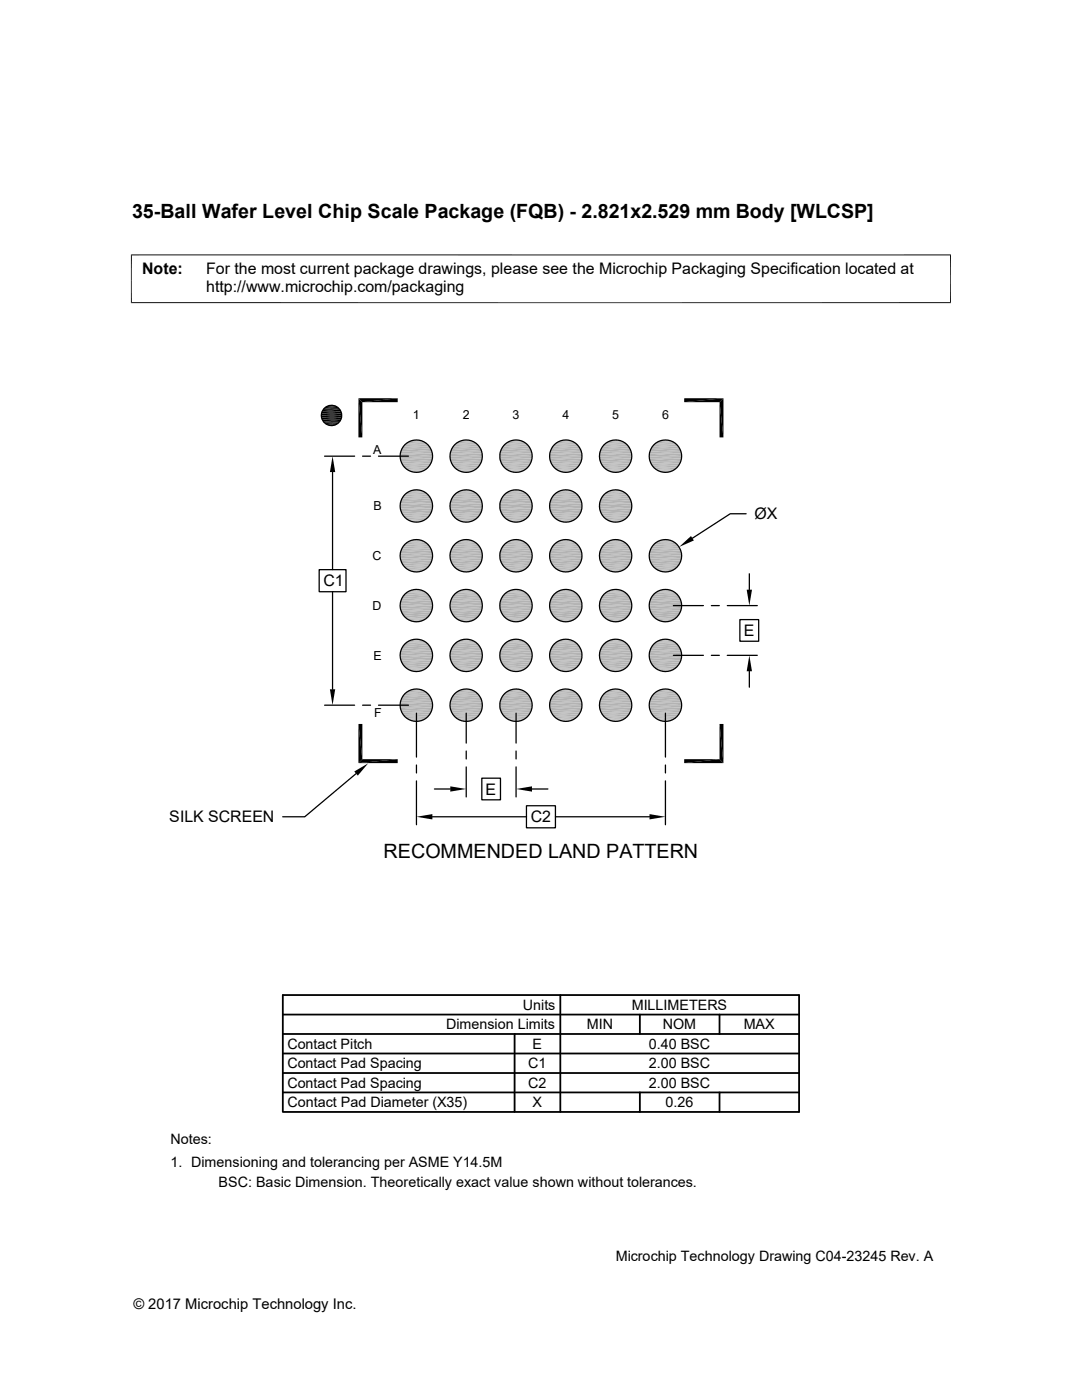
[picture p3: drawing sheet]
<svg xmlns="http://www.w3.org/2000/svg" width="216mm" height="279mm" viewBox="0 0 216 279" stroke-linecap="round" stroke-linejoin="round" font-family="sans-serif">
<g fill="#b3b3b3">
<path d="M82.6 87.8h1z"/>
<path d="M92.5 87.8h1z"/>
<path d="M102.4 87.8h1.1z"/>
<path d="M112.4 87.8h1z"/>
<path d="M122.3 87.8h1z"/>
<path d="M132.3 87.8h1z"/>
<path d="M131.8 88l.5-.2 1.5 .2z"/>
<path d="M132.3 87.8l1.5 .2z"/>
</g>
<path d="M121.8 87.9h2" fill="none" stroke="#b3b3b3" stroke-width=".2"/>
<g fill="#b3b3b3">
<path d="M122.3 87.8l1.5 .2z"/>
<path d="M111.9 88l.5-.2 1.5 .2z"/>
<path d="M112.4 87.8l1.5 .2z"/>
<path d="M102 88l.4-.2 1.5 .2z"/>
<path d="M102.4 87.8l1.5 .2z"/>
</g>
<path d="M92 87.9h2" fill="none" stroke="#b3b3b3" stroke-width=".2"/>
<g fill="#b3b3b3">
<path d="M92.5 87.8l1.5 .2z"/>
<path d="M82.1 88l.5-.2 1.5 .2z"/>
<path d="M82.6 87.8l1.5 .2z"/>
</g>
<path d="M81.6 88.1h2.9M91.5 88.1h3M101.5 88.1h2.9M111.4 88.1h3M121.4 88.1h2.9M131.3 88.1h2.9" fill="none" stroke="#b3b3b3" stroke-width=".2"/>
<path d="M81.2 88.3h3.8M91.1 88.3h3.8M101.1 88.3h3.8M111 88.3h3.8M120.9 88.3h3.8M130.9 88.3h3.8" fill="none" stroke="#b3b3b3" stroke-width=".28"/>
<path d="M80.8 88.6h4.6M90.7 88.6h4.6M100.7 88.6h4.5M110.6 88.6h4.6M120.5 88.6h4.6M130.5 88.6h4.6" fill="none" stroke="#b3b3b3" stroke-width=".32"/>
<path d="M80.5 88.9h5.2M90.4 88.9h5.2M100.4 88.9h5.2M110.3 88.9h5.2M120.2 88.9h5.3M130.2 88.9h5.2" fill="none" stroke="#b3b3b3" stroke-width=".38"/>
<path d="M80.2 89.4h5.8M90.1 89.4h5.8M100.1 89.4h5.7M110 89.4h5.8M120 89.4h5.7M129.9 89.4h5.8" fill="none" stroke="#b3b3b3" stroke-width=".44"/>
<g fill="#b3b3b3">
<path d="M129.9 89.6l5.9 .4h-6.1z"/>
<path d="M129.9 89.6h5.8l.1 .4z"/>
<path d="M120 89.6l5.9 .4h-6.1z"/>
<path d="M120 89.6h5.7l.2 .4z"/>
<path d="M110 89.6l6 .4h-6.2z"/>
<path d="M110 89.6h5.8l.2 .4z"/>
<path d="M100.1 89.6l5.9 .4h-6.1z"/>
<path d="M100.1 89.6h5.7l.2 .4z"/>
<path d="M90.1 89.6l6 .4h-6.1z"/>
<path d="M90.1 89.6h5.8l.2 .4z"/>
<path d="M80.2 89.6l5.9 .4h-6.1z"/>
<path d="M80.2 89.6h5.8l.1 .4z"/>
<path d="M129.7 90l6.3 .5h-6.4z"/>
<path d="M129.7 90h6.1l.2 .5z"/>
<path d="M119.8 90l6.2 .5h-6.3z"/>
<path d="M119.8 90h6.1l.1 .5z"/>
<path d="M109.8 90l6.3 .5h-6.4z"/>
<path d="M109.8 90h6.2l.1 .5z"/>
<path d="M99.9 90l6.3 .5h-6.4z"/>
<path d="M99.9 90h6.1l.2 .5z"/>
<path d="M90 90l6.2 .5h-6.4z"/>
<path d="M90 90h6.1l.1 .5z"/>
<path d="M80 90l6.3 .5h-6.4z"/>
<path d="M80 90h6.1l.2 .5z"/>
<path d="M129.6 90.5l6.4 .5h-6.5z"/>
<path d="M129.6 90.5h6.4v.5z"/>
<path d="M119.7 90.5l6.4 .5h-6.5z"/>
<path d="M119.7 90.5h6.3l.1 .5z"/>
<path d="M109.7 90.5l6.4 .5h-6.4z"/>
<path d="M109.7 90.5h6.4v.5z"/>
<path d="M99.8 90.5l6.4 .5h-6.5z"/>
<path d="M99.8 90.5h6.4v.5z"/>
<path d="M89.8 90.5l6.4 .5h-6.4z"/>
<path d="M89.8 90.5h6.4v.5z"/>
<path d="M79.9 90.5l6.4 .5h-6.5z"/>
<path d="M79.9 90.5h6.4v.5z"/>
<path d="M129.5 91l6.5 .5h-6.4z"/>
<path d="M129.5 91h6.5v.5z"/>
<path d="M119.6 91l6.4 .5h-6.3z"/>
<path d="M119.6 91h6.5l-.1 .5z"/>
<path d="M109.7 91l6.4 .5h-6.4z"/>
<path d="M109.7 91h6.4v.5z"/>
<path d="M99.7 91l6.5 .5h-6.4z"/>
<path d="M99.7 91h6.5v.5z"/>
<path d="M89.8 91l6.4 .5h-6.4z"/>
<path d="M89.8 91h6.4v.5z"/>
<path d="M79.8 91l6.5 .5h-6.4z"/>
<path d="M79.8 91h6.5v.5z"/>
<path d="M129.6 91.5l6.2 .5h-6.1z"/>
<path d="M129.6 91.5h6.4l-.2 .5z"/>
<path d="M119.7 91.5l6.2 .5h-6.1z"/>
<path d="M119.7 91.5h6.3l-.1 .5z"/>
<path d="M109.7 91.5l6.3 .5h-6.2z"/>
<path d="M109.7 91.5h6.4l-.1 .5z"/>
<path d="M99.8 91.5l6.2 .5h-6.1z"/>
<path d="M99.8 91.5h6.4l-.2 .5z"/>
<path d="M89.8 91.5l6.3 .5h-6.1z"/>
<path d="M89.8 91.5h6.4l-.1 .5z"/>
<path d="M79.9 91.5l6.2 .5h-6.1z"/>
<path d="M79.9 91.5h6.4l-.2 .5z"/>
<path d="M129.7 92l6 .5h-5.8z"/>
<path d="M129.7 92h6.1l-.1 .5z"/>
<path d="M119.8 92l5.9 .5h-5.7z"/>
<path d="M119.8 92h6.1l-.2 .5z"/>
<path d="M109.8 92l6 .5h-5.8z"/>
<path d="M109.8 92h6.2l-.2 .5z"/>
<path d="M99.9 92l5.9 .5h-5.7z"/>
<path d="M99.9 92h6.1l-.2 .5z"/>
<path d="M90 92l5.9 .5h-5.8z"/>
<path d="M90 92h6.1l-.2 .5z"/>
<path d="M80 92l6 .5h-5.8z"/>
<path d="M80 92h6.1l-.1 .5z"/>
</g>
<path d="M80.2 92.7h5.8M90.1 92.7h5.8M100.1 92.7h5.7M110 92.7h5.8M120 92.7h5.7M129.9 92.7h5.8" fill="none" stroke="#b3b3b3" stroke-width=".44"/>
<path d="M80.5 93.1h5.2M90.4 93.1h5.2M100.4 93.1h5.2M110.3 93.1h5.2M120.2 93.1h5.3M130.2 93.1h5.2" fill="none" stroke="#b3b3b3" stroke-width=".38"/>
<path d="M80.8 93.5h4.6M90.7 93.5h4.6M100.7 93.5h4.5M110.6 93.5h4.6M120.5 93.5h4.6M130.5 93.5h4.6" fill="none" stroke="#b3b3b3" stroke-width=".34"/>
<path d="M81.2 93.8h3.8M91.1 93.8h3.8M101.1 93.8h3.8M111 93.8h3.8M120.9 93.8h3.8M130.9 93.8h3.8" fill="none" stroke="#b3b3b3" stroke-width=".25"/>
<path d="M81.6 94h2.9M91.5 94h3M101.5 94h2.9M111.4 94h3M121.4 94h2.9M131.3 94h2.9" fill="none" stroke="#b3b3b3" stroke-width=".2"/>
<g fill="#b3b3b3">
<path d="M82.6 94.2h1z"/>
<path d="M92.5 94.2h1z"/>
<path d="M102.4 94.2h1.1z"/>
<path d="M112.4 94.2h1z"/>
<path d="M122.3 94.2h1z"/>
<path d="M132.3 94.2h1z"/>
<path d="M131.8 94.1l1.5 .1z"/>
<path d="M131.8 94.1h2l-.5 .1z"/>
<path d="M121.8 94.1l1.5 .1z"/>
</g>
<path d="M121.8 94.2h2" fill="none" stroke="#b3b3b3" stroke-width=".2"/>
<g fill="#b3b3b3">
<path d="M111.9 94.1l1.5 .1z"/>
<path d="M111.9 94.1h2l-.5 .1z"/>
<path d="M102 94.1l1.5 .1z"/>
<path d="M102 94.1h1.9l-.4 .1z"/>
<path d="M92 94.1l1.5 .1z"/>
</g>
<path d="M92 94.2h2" fill="none" stroke="#b3b3b3" stroke-width=".2"/>
<g fill="#b3b3b3">
<path d="M82.1 94.1l1.5 .1z"/>
<path d="M82.1 94.1h2l-.5 .1z"/>
<path d="M82.6 97.8h1z"/>
<path d="M92.5 97.8h1z"/>
<path d="M102.4 97.8h1.1z"/>
<path d="M112.4 97.8h1z"/>
<path d="M122.3 97.8h1z"/>
</g>
<path d="M121.8 97.9h2" fill="none" stroke="#b3b3b3" stroke-width=".2"/>
<g fill="#b3b3b3">
<path d="M122.3 97.8l1.5 .1z"/>
<path d="M111.9 97.9l.5-.1 1.5 .1z"/>
<path d="M112.4 97.8l1.5 .1z"/>
<path d="M102 97.9l.4-.1 1.5 .1z"/>
<path d="M102.4 97.8l1.5 .1z"/>
</g>
<path d="M92 97.9h2" fill="none" stroke="#b3b3b3" stroke-width=".2"/>
<g fill="#b3b3b3">
<path d="M92.5 97.8l1.5 .1z"/>
<path d="M82.1 97.9l.5-.1 1.5 .1z"/>
<path d="M82.6 97.8l1.5 .1z"/>
</g>
<path d="M81.6 98h2.9M91.5 98h3M101.5 98h2.9M111.4 98h3M121.4 98h2.9" fill="none" stroke="#b3b3b3" stroke-width=".2"/>
<path d="M81.2 98.2h3.8M91.1 98.2h3.8M101.1 98.2h3.8M111 98.2h3.8M120.9 98.2h3.8" fill="none" stroke="#b3b3b3" stroke-width=".25"/>
<path d="M80.8 98.5h4.6M90.7 98.5h4.6M100.7 98.5h4.5M110.6 98.5h4.6M120.5 98.5h4.6" fill="none" stroke="#b3b3b3" stroke-width=".34"/>
<path d="M80.5 98.9h5.2M90.4 98.9h5.2M100.4 98.9h5.2M110.3 98.9h5.2M120.2 98.9h5.3" fill="none" stroke="#b3b3b3" stroke-width=".38"/>
<path d="M80.2 99.3h5.8M90.1 99.3h5.8M100.1 99.3h5.7M110 99.3h5.8M120 99.3h5.7" fill="none" stroke="#b3b3b3" stroke-width=".42"/>
<g fill="#b3b3b3">
<path d="M120 99.5l5.9 .5h-6.1z"/>
<path d="M120 99.5h5.7l.2 .5z"/>
<path d="M110 99.5l6 .5h-6.2z"/>
<path d="M110 99.5h5.8l.2 .5z"/>
<path d="M100.1 99.5l5.9 .5h-6.1z"/>
<path d="M100.1 99.5h5.7l.2 .5z"/>
<path d="M90.1 99.5l6 .5h-6.1z"/>
<path d="M90.1 99.5h5.8l.2 .5z"/>
<path d="M80.2 99.5l5.9 .5h-6.1z"/>
<path d="M80.2 99.5h5.8l.1 .5z"/>
<path d="M119.8 100l6.2 .5h-6.3z"/>
<path d="M119.8 100h6.1l.1 .5z"/>
<path d="M109.8 100l6.3 .5h-6.4z"/>
<path d="M109.8 100h6.2l.1 .5z"/>
<path d="M99.9 100l6.3 .5h-6.4z"/>
<path d="M99.9 100h6.1l.2 .5z"/>
<path d="M90 100l6.2 .5h-6.4z"/>
<path d="M90 100h6.1l.1 .5z"/>
<path d="M80 100l6.3 .5h-6.4z"/>
<path d="M80 100h6.1l.2 .5z"/>
<path d="M119.7 100.5l6.4 .5h-6.5z"/>
<path d="M119.7 100.5h6.3l.1 .5z"/>
<path d="M109.7 100.5l6.4 .5h-6.4z"/>
<path d="M109.7 100.5h6.4v.5z"/>
<path d="M99.8 100.5l6.4 .5h-6.5z"/>
<path d="M99.8 100.5h6.4v.5z"/>
<path d="M89.8 100.5l6.4 .5h-6.4z"/>
<path d="M89.8 100.5h6.4v.5z"/>
<path d="M79.9 100.5l6.4 .5h-6.5z"/>
<path d="M79.9 100.5h6.4v.5z"/>
<path d="M119.6 101l6.4 .5h-6.3z"/>
<path d="M119.6 101h6.5l-.1 .5z"/>
<path d="M109.7 101l6.4 .5h-6.4z"/>
<path d="M109.7 101h6.4v.5z"/>
<path d="M99.7 101l6.5 .5h-6.4z"/>
<path d="M99.7 101h6.5v.5z"/>
<path d="M89.8 101l6.4 .5h-6.4z"/>
<path d="M89.8 101h6.4v.5z"/>
<path d="M79.8 101l6.5 .5h-6.4z"/>
<path d="M79.8 101h6.5v.5z"/>
<path d="M119.7 101.5l6.2 .5h-6.1z"/>
<path d="M119.7 101.5h6.3l-.1 .5z"/>
<path d="M109.7 101.5l6.3 .5h-6.2z"/>
<path d="M109.7 101.5h6.4l-.1 .5z"/>
<path d="M99.8 101.5l6.2 .5h-6.1z"/>
<path d="M99.8 101.5h6.4l-.2 .5z"/>
<path d="M89.8 101.5l6.3 .5h-6.1z"/>
<path d="M89.8 101.5h6.4l-.1 .5z"/>
<path d="M79.9 101.5l6.2 .5h-6.1z"/>
<path d="M79.9 101.5h6.4l-.2 .5z"/>
<path d="M119.8 102l5.9 .4h-5.7z"/>
<path d="M119.8 102h6.1l-.2 .4z"/>
<path d="M109.8 102l6 .4h-5.8z"/>
<path d="M109.8 102h6.2l-.2 .4z"/>
<path d="M99.9 102l5.9 .4h-5.7z"/>
<path d="M99.9 102h6.1l-.2 .4z"/>
<path d="M90 102l5.9 .4h-5.8z"/>
<path d="M90 102h6.1l-.2 .4z"/>
<path d="M80 102l6 .4h-5.8z"/>
<path d="M80 102h6.1l-.1 .4z"/>
</g>
<path d="M80.2 102.7h5.8M90.1 102.7h5.8M100.1 102.7h5.7M110 102.7h5.8M120 102.7h5.7" fill="none" stroke="#b3b3b3" stroke-width=".42"/>
<path d="M80.5 103.1h5.2M90.4 103.1h5.2M100.4 103.1h5.2M110.3 103.1h5.2M120.2 103.1h5.3" fill="none" stroke="#b3b3b3" stroke-width=".4"/>
<path d="M80.8 103.4h4.6M90.7 103.4h4.6M100.7 103.4h4.5M110.6 103.4h4.6M120.5 103.4h4.6" fill="none" stroke="#b3b3b3" stroke-width=".32"/>
<path d="M81.2 103.7h3.8M91.1 103.7h3.8M101.1 103.7h3.8M111 103.7h3.8M120.9 103.7h3.8" fill="none" stroke="#b3b3b3" stroke-width=".28"/>
<path d="M81.6 104h2.9M91.5 104h3M101.5 104h2.9M111.4 104h3M121.4 104h2.9" fill="none" stroke="#b3b3b3" stroke-width=".2"/>
<g fill="#b3b3b3">
<path d="M82.6 104.2h1z"/>
<path d="M92.5 104.2h1z"/>
<path d="M102.4 104.2h1.1z"/>
<path d="M112.4 104.2h1z"/>
<path d="M122.3 104.2h1z"/>
<path d="M121.8 104.1l1.5 .1z"/>
</g>
<path d="M121.8 104.1h2" fill="none" stroke="#b3b3b3" stroke-width=".2"/>
<g fill="#b3b3b3">
<path d="M111.9 104.1l1.5 .1z"/>
<path d="M111.9 104.1h2l-.5 .1z"/>
<path d="M102 104.1l1.5 .1z"/>
<path d="M102 104.1h1.9l-.4 .1z"/>
<path d="M92 104.1l1.5 .1z"/>
</g>
<path d="M92 104.1h2" fill="none" stroke="#b3b3b3" stroke-width=".2"/>
<g fill="#b3b3b3">
<path d="M82.1 104.1l1.5 .1z"/>
<path d="M82.1 104.1h2l-.5 .1z"/>
<path d="M82.6 107.7h1z"/>
<path d="M92.5 107.7h1z"/>
<path d="M102.4 107.7h1.1z"/>
<path d="M112.4 107.7h1z"/>
<path d="M122.3 107.7h1z"/>
<path d="M132.3 107.7h1z"/>
<path d="M131.8 107.8l.5-.1 1.5 .1z"/>
<path d="M132.3 107.7l1.5 .1z"/>
</g>
<path d="M121.8 107.8h2" fill="none" stroke="#b3b3b3" stroke-width=".2"/>
<g fill="#b3b3b3">
<path d="M122.3 107.7l1.5 .1z"/>
<path d="M111.9 107.8l.5-.1 1.5 .1z"/>
<path d="M112.4 107.7l1.5 .1z"/>
<path d="M102 107.8l.4-.1 1.5 .1z"/>
<path d="M102.4 107.7l1.5 .1z"/>
</g>
<path d="M92 107.8h2" fill="none" stroke="#b3b3b3" stroke-width=".2"/>
<g fill="#b3b3b3">
<path d="M92.5 107.7l1.5 .1z"/>
<path d="M82.1 107.8l.5-.1 1.5 .1z"/>
<path d="M82.6 107.7l1.5 .1z"/>
</g>
<path d="M81.6 107.9h2.9M91.5 107.9h3M101.5 107.9h2.9M111.4 107.9h3M121.4 107.9h2.9M131.3 107.9h2.9" fill="none" stroke="#b3b3b3" stroke-width=".2"/>
<path d="M81.2 108.2h3.8M91.1 108.2h3.8M101.1 108.2h3.8M111 108.2h3.8M120.9 108.2h3.8M130.9 108.2h3.8" fill="none" stroke="#b3b3b3" stroke-width=".28"/>
<path d="M80.8 108.5h4.6M90.7 108.5h4.6M100.7 108.5h4.5M110.6 108.5h4.6M120.5 108.5h4.6M130.5 108.5h4.6" fill="none" stroke="#b3b3b3" stroke-width=".32"/>
<path d="M80.5 108.8h5.2M90.4 108.8h5.2M100.4 108.8h5.2M110.3 108.8h5.2M120.2 108.8h5.3M130.2 108.8h5.2" fill="none" stroke="#b3b3b3" stroke-width=".4"/>
<path d="M80.2 109.2h5.8M90.1 109.2h5.8M100.1 109.2h5.7M110 109.2h5.8M120 109.2h5.7M129.9 109.2h5.8" fill="none" stroke="#b3b3b3" stroke-width=".42"/>
<g fill="#b3b3b3">
<path d="M129.9 109.5l5.9 .4h-6.1z"/>
<path d="M129.9 109.5h5.8l.1 .4z"/>
<path d="M120 109.5l5.9 .4h-6.1z"/>
<path d="M120 109.5h5.7l.2 .4z"/>
<path d="M110 109.5l6 .4h-6.2z"/>
<path d="M110 109.5h5.8l.2 .4z"/>
<path d="M100.1 109.5l5.9 .4h-6.1z"/>
<path d="M100.1 109.5h5.7l.2 .4z"/>
<path d="M90.1 109.5l6 .4h-6.1z"/>
<path d="M90.1 109.5h5.8l.2 .4z"/>
<path d="M80.2 109.5l5.9 .4h-6.1z"/>
<path d="M80.2 109.5h5.8l.1 .4z"/>
<path d="M129.7 109.9l6.3 .5h-6.4z"/>
<path d="M129.7 109.9h6.1l.2 .5z"/>
<path d="M119.8 109.9l6.2 .5h-6.3z"/>
<path d="M119.8 109.9h6.1l.1 .5z"/>
<path d="M109.8 109.9l6.3 .5h-6.4z"/>
<path d="M109.8 109.9h6.2l.1 .5z"/>
<path d="M99.9 109.9l6.3 .5h-6.4z"/>
<path d="M99.9 109.9h6.1l.2 .5z"/>
<path d="M90 109.9l6.2 .5h-6.4z"/>
<path d="M90 109.9h6.1l.1 .5z"/>
<path d="M80 109.9l6.3 .5h-6.4z"/>
<path d="M80 109.9h6.1l.2 .5z"/>
<path d="M129.6 110.4l6.4 .5h-6.5z"/>
<path d="M129.6 110.4h6.4v.5z"/>
<path d="M119.7 110.4l6.4 .5h-6.5z"/>
<path d="M119.7 110.4h6.3l.1 .5z"/>
<path d="M109.7 110.4l6.4 .5h-6.4z"/>
<path d="M109.7 110.4h6.4v.5z"/>
<path d="M99.8 110.4l6.4 .5h-6.5z"/>
<path d="M99.8 110.4h6.4v.5z"/>
<path d="M89.8 110.4l6.4 .5h-6.4z"/>
<path d="M89.8 110.4h6.4v.5z"/>
<path d="M79.9 110.4l6.4 .5h-6.5z"/>
<path d="M79.9 110.4h6.4v.5z"/>
<path d="M129.5 110.9l6.5 .5h-6.4z"/>
<path d="M129.5 110.9h6.5v.5z"/>
<path d="M119.6 110.9l6.4 .5h-6.3z"/>
<path d="M119.6 110.9h6.5l-.1 .5z"/>
<path d="M109.7 110.9l6.4 .5h-6.4z"/>
<path d="M109.7 110.9h6.4v.5z"/>
<path d="M99.7 110.9l6.5 .5h-6.4z"/>
<path d="M99.7 110.9h6.5v.5z"/>
<path d="M89.8 110.9l6.4 .5h-6.4z"/>
<path d="M89.8 110.9h6.4v.5z"/>
<path d="M79.8 110.9l6.5 .5h-6.4z"/>
<path d="M79.8 110.9h6.5v.5z"/>
<path d="M129.6 111.4l6.2 .5h-6.1z"/>
<path d="M129.6 111.4h6.4l-.2 .5z"/>
<path d="M119.7 111.4l6.2 .5h-6.1z"/>
<path d="M119.7 111.4h6.3l-.1 .5z"/>
<path d="M109.7 111.4l6.3 .5h-6.2z"/>
<path d="M109.7 111.4h6.4l-.1 .5z"/>
<path d="M99.8 111.4l6.2 .5h-6.1z"/>
<path d="M99.8 111.4h6.4l-.2 .5z"/>
<path d="M89.8 111.4l6.3 .5h-6.1z"/>
<path d="M89.8 111.4h6.4l-.1 .5z"/>
<path d="M79.9 111.4l6.2 .5h-6.1z"/>
<path d="M79.9 111.4h6.4l-.2 .5z"/>
<path d="M129.7 111.9l6 .5h-5.8z"/>
<path d="M129.7 111.9h6.1l-.1 .5z"/>
<path d="M119.8 111.9l5.9 .5h-5.7z"/>
<path d="M119.8 111.9h6.1l-.2 .5z"/>
<path d="M109.8 111.9l6 .5h-5.8z"/>
<path d="M109.8 111.9h6.2l-.2 .5z"/>
<path d="M99.9 111.9l5.9 .5h-5.7z"/>
<path d="M99.9 111.9h6.1l-.2 .5z"/>
<path d="M90 111.9l5.9 .5h-5.8z"/>
<path d="M90 111.9h6.1l-.2 .5z"/>
<path d="M80 111.9l6 .5h-5.8z"/>
<path d="M80 111.9h6.1l-.1 .5z"/>
</g>
<path d="M80.2 112.6h5.8M90.1 112.6h5.8M100.1 112.6h5.7M110 112.6h5.8M120 112.6h5.7M129.9 112.6h5.8" fill="none" stroke="#b3b3b3" stroke-width=".42"/>
<path d="M80.5 113h5.2M90.4 113h5.2M100.4 113h5.2M110.3 113h5.2M120.2 113h5.3M130.2 113h5.2" fill="none" stroke="#b3b3b3" stroke-width=".38"/>
<path d="M80.8 113.4h4.6M90.7 113.4h4.6M100.7 113.4h4.5M110.6 113.4h4.6M120.5 113.4h4.6M130.5 113.4h4.6" fill="none" stroke="#b3b3b3" stroke-width=".34"/>
<path d="M81.2 113.7h3.8M91.1 113.7h3.8M101.1 113.7h3.8M111 113.7h3.8M120.9 113.7h3.8M130.9 113.7h3.8" fill="none" stroke="#b3b3b3" stroke-width=".25"/>
<path d="M81.6 113.9h2.9M91.5 113.9h3M101.5 113.9h2.9M111.4 113.9h3M121.4 113.9h2.9M131.3 113.9h2.9" fill="none" stroke="#b3b3b3" stroke-width=".2"/>
<g fill="#b3b3b3">
<path d="M82.6 114.1h1z"/>
<path d="M92.5 114.1h1z"/>
<path d="M102.4 114.1h1.1z"/>
<path d="M112.4 114.1h1z"/>
<path d="M122.3 114.1h1z"/>
<path d="M132.3 114.1h1z"/>
<path d="M131.8 114l1.5 .1z"/>
<path d="M131.8 114h2l-.5 .1z"/>
<path d="M121.8 114l1.5 .1z"/>
</g>
<path d="M121.8 114h2" fill="none" stroke="#b3b3b3" stroke-width=".2"/>
<g fill="#b3b3b3">
<path d="M111.9 114l1.5 .1z"/>
<path d="M111.9 114h2l-.5 .1z"/>
<path d="M102 114l1.5 .1z"/>
<path d="M102 114h1.9l-.4 .1z"/>
<path d="M92 114l1.5 .1z"/>
</g>
<path d="M92 114h2" fill="none" stroke="#b3b3b3" stroke-width=".2"/>
<g fill="#b3b3b3">
<path d="M82.1 114l1.5 .1z"/>
<path d="M82.1 114h2l-.5 .1z"/>
<path d="M82.6 117.7h1z"/>
<path d="M92.5 117.7h1z"/>
<path d="M102.4 117.7h1.1z"/>
<path d="M112.4 117.7h1z"/>
<path d="M122.3 117.7h1z"/>
<path d="M132.3 117.7h1z"/>
<path d="M131.8 117.8l.5-.1 1.5 .1z"/>
<path d="M132.3 117.7l1.5 .1z"/>
</g>
<path d="M121.8 117.7h2" fill="none" stroke="#b3b3b3" stroke-width=".2"/>
<g fill="#b3b3b3">
<path d="M122.3 117.7l1.5 .1z"/>
<path d="M111.9 117.8l.5-.1 1.5 .1z"/>
<path d="M112.4 117.7l1.5 .1z"/>
<path d="M102 117.8l.4-.1 1.5 .1z"/>
<path d="M102.4 117.7l1.5 .1z"/>
</g>
<path d="M92 117.7h2" fill="none" stroke="#b3b3b3" stroke-width=".2"/>
<g fill="#b3b3b3">
<path d="M92.5 117.7l1.5 .1z"/>
<path d="M82.1 117.8l.5-.1 1.5 .1z"/>
<path d="M82.6 117.7l1.5 .1z"/>
</g>
<path d="M81.6 117.9h2.9M91.5 117.9h3M101.5 117.9h2.9M111.4 117.9h3M121.4 117.9h2.9M131.3 117.9h2.9" fill="none" stroke="#b3b3b3" stroke-width=".2"/>
<path d="M81.2 118.1h3.8M91.1 118.1h3.8M101.1 118.1h3.8M111 118.1h3.8M120.9 118.1h3.8M130.9 118.1h3.8" fill="none" stroke="#b3b3b3" stroke-width=".25"/>
<path d="M80.8 118.4h4.6M90.7 118.4h4.6M100.7 118.4h4.5M110.6 118.4h4.6M120.5 118.4h4.6M130.5 118.4h4.6" fill="none" stroke="#b3b3b3" stroke-width=".34"/>
<path d="M80.5 118.8h5.2M90.4 118.8h5.2M100.4 118.8h5.2M110.3 118.8h5.2M120.2 118.8h5.3M130.2 118.8h5.2" fill="none" stroke="#b3b3b3" stroke-width=".38"/>
<path d="M80.2 119.2h5.8M90.1 119.2h5.8M100.1 119.2h5.7M110 119.2h5.8M120 119.2h5.7M129.9 119.2h5.8" fill="none" stroke="#b3b3b3" stroke-width=".42"/>
<g fill="#b3b3b3">
<path d="M129.9 119.4l5.9 .5h-6.1z"/>
<path d="M129.9 119.4h5.8l.1 .5z"/>
<path d="M120 119.4l5.9 .5h-6.1z"/>
<path d="M120 119.4h5.7l.2 .5z"/>
<path d="M110 119.4l6 .5h-6.2z"/>
<path d="M110 119.4h5.8l.2 .5z"/>
<path d="M100.1 119.4l5.9 .5h-6.1z"/>
<path d="M100.1 119.4h5.7l.2 .5z"/>
<path d="M90.1 119.4l6 .5h-6.1z"/>
<path d="M90.1 119.4h5.8l.2 .5z"/>
<path d="M80.2 119.4l5.9 .5h-6.1z"/>
<path d="M80.2 119.4h5.8l.1 .5z"/>
<path d="M129.7 119.9l6.3 .5h-6.4z"/>
<path d="M129.7 119.9h6.1l.2 .5z"/>
<path d="M119.8 119.9l6.2 .5h-6.3z"/>
<path d="M119.8 119.9h6.1l.1 .5z"/>
<path d="M109.8 119.9l6.3 .5h-6.4z"/>
<path d="M109.8 119.9h6.2l.1 .5z"/>
<path d="M99.9 119.9l6.3 .5h-6.4z"/>
<path d="M99.9 119.9h6.1l.2 .5z"/>
<path d="M90 119.9l6.2 .5h-6.4z"/>
<path d="M90 119.9h6.1l.1 .5z"/>
<path d="M80 119.9l6.3 .5h-6.4z"/>
<path d="M80 119.9h6.1l.2 .5z"/>
<path d="M129.6 120.4l6.4 .5h-6.5z"/>
<path d="M129.6 120.4h6.4v.5z"/>
<path d="M119.7 120.4l6.4 .5h-6.5z"/>
<path d="M119.7 120.4h6.3l.1 .5z"/>
<path d="M109.7 120.4l6.4 .5h-6.4z"/>
<path d="M109.7 120.4h6.4v.5z"/>
<path d="M99.8 120.4l6.4 .5h-6.5z"/>
<path d="M99.8 120.4h6.4v.5z"/>
<path d="M89.8 120.4l6.4 .5h-6.4z"/>
<path d="M89.8 120.4h6.4v.5z"/>
<path d="M79.9 120.4l6.4 .5h-6.5z"/>
<path d="M79.9 120.4h6.4v.5z"/>
<path d="M129.5 120.9l6.5 .5h-6.4z"/>
<path d="M129.5 120.9h6.5v.5z"/>
<path d="M119.6 120.9l6.4 .5h-6.3z"/>
<path d="M119.6 120.9h6.5l-.1 .5z"/>
<path d="M109.7 120.9l6.4 .5h-6.4z"/>
<path d="M109.7 120.9h6.4v.5z"/>
<path d="M99.7 120.9l6.5 .5h-6.4z"/>
<path d="M99.7 120.9h6.5v.5z"/>
<path d="M89.8 120.9l6.4 .5h-6.4z"/>
<path d="M89.8 120.9h6.4v.5z"/>
<path d="M79.8 120.9l6.5 .5h-6.4z"/>
<path d="M79.8 120.9h6.5v.5z"/>
<path d="M129.6 121.4l6.2 .5h-6.1z"/>
<path d="M129.6 121.4h6.4l-.2 .5z"/>
<path d="M119.7 121.4l6.2 .5h-6.1z"/>
<path d="M119.7 121.4h6.3l-.1 .5z"/>
<path d="M109.7 121.4l6.3 .5h-6.2z"/>
<path d="M109.7 121.4h6.4l-.1 .5z"/>
<path d="M99.8 121.4l6.2 .5h-6.1z"/>
<path d="M99.8 121.4h6.4l-.2 .5z"/>
<path d="M89.8 121.4l6.3 .5h-6.1z"/>
<path d="M89.8 121.4h6.4l-.1 .5z"/>
<path d="M79.9 121.4l6.2 .5h-6.1z"/>
<path d="M79.9 121.4h6.4l-.2 .5z"/>
<path d="M129.7 121.9l6 .4h-5.8z"/>
<path d="M129.7 121.9h6.1l-.1 .4z"/>
<path d="M119.8 121.9l5.9 .4h-5.7z"/>
<path d="M119.8 121.9h6.1l-.2 .4z"/>
<path d="M109.8 121.9l6 .4h-5.8z"/>
<path d="M109.8 121.9h6.2l-.2 .4z"/>
<path d="M99.9 121.9l5.9 .4h-5.7z"/>
<path d="M99.9 121.9h6.1l-.2 .4z"/>
<path d="M90 121.9l5.9 .4h-5.8z"/>
<path d="M90 121.9h6.1l-.2 .4z"/>
<path d="M80 121.9l6 .4h-5.8z"/>
<path d="M80 121.9h6.1l-.1 .4z"/>
</g>
<path d="M80.2 122.5h5.8M90.1 122.5h5.8M100.1 122.5h5.7M110 122.5h5.8M120 122.5h5.7M129.9 122.5h5.8" fill="none" stroke="#b3b3b3" stroke-width=".42"/>
<path d="M80.5 122.9h5.2M90.4 122.9h5.2M100.4 122.9h5.2M110.3 122.9h5.2M120.2 122.9h5.3M130.2 122.9h5.2" fill="none" stroke="#b3b3b3" stroke-width=".4"/>
<path d="M80.8 123.3h4.6M90.7 123.3h4.6M100.7 123.3h4.5M110.6 123.3h4.6M120.5 123.3h4.6M130.5 123.3h4.6" fill="none" stroke="#b3b3b3" stroke-width=".32"/>
<path d="M81.2 123.6h3.8M91.1 123.6h3.8M101.1 123.6h3.8M111 123.6h3.8M120.9 123.6h3.8M130.9 123.6h3.8" fill="none" stroke="#b3b3b3" stroke-width=".28"/>
<path d="M81.6 123.8h2.9M91.5 123.8h3M101.5 123.8h2.9M111.4 123.8h3M121.4 123.8h2.9M131.3 123.8h2.9" fill="none" stroke="#b3b3b3" stroke-width=".2"/>
<g fill="#b3b3b3">
<path d="M82.6 124.1h1z"/>
<path d="M92.5 124.1h1z"/>
<path d="M102.4 124.1h1.1z"/>
<path d="M112.4 124.1h1z"/>
<path d="M122.3 124.1h1z"/>
<path d="M132.3 124.1h1z"/>
<path d="M131.8 123.9l1.5 .2z"/>
<path d="M131.8 123.9h2l-.5 .2z"/>
<path d="M121.8 123.9l1.5 .2z"/>
</g>
<path d="M121.8 124h2" fill="none" stroke="#b3b3b3" stroke-width=".2"/>
<g fill="#b3b3b3">
<path d="M111.9 123.9l1.5 .2z"/>
<path d="M111.9 123.9h2l-.5 .2z"/>
<path d="M102 123.9l1.5 .2z"/>
<path d="M102 123.9h1.9l-.4 .2z"/>
<path d="M92 123.9l1.5 .2z"/>
</g>
<path d="M92 124h2" fill="none" stroke="#b3b3b3" stroke-width=".2"/>
<g fill="#b3b3b3">
<path d="M82.1 123.9l1.5 .2z"/>
<path d="M82.1 123.9h2l-.5 .2z"/>
<path d="M82.6 127.6h1z"/>
<path d="M92.5 127.6h1z"/>
<path d="M102.4 127.6h1.1z"/>
<path d="M112.4 127.6h1z"/>
<path d="M122.3 127.6h1z"/>
<path d="M132.3 127.6h1z"/>
<path d="M131.8 127.7l.5-.1 1.5 .1z"/>
<path d="M132.3 127.6l1.5 .1z"/>
</g>
<path d="M121.8 127.7h2" fill="none" stroke="#b3b3b3" stroke-width=".2"/>
<g fill="#b3b3b3">
<path d="M122.3 127.6l1.5 .1z"/>
<path d="M111.9 127.7l.5-.1 1.5 .1z"/>
<path d="M112.4 127.6l1.5 .1z"/>
<path d="M102 127.7l.4-.1 1.5 .1z"/>
<path d="M102.4 127.6l1.5 .1z"/>
</g>
<path d="M92 127.7h2" fill="none" stroke="#b3b3b3" stroke-width=".2"/>
<g fill="#b3b3b3">
<path d="M92.5 127.6l1.5 .1z"/>
<path d="M82.1 127.7l.5-.1 1.5 .1z"/>
<path d="M82.6 127.6l1.5 .1z"/>
</g>
<path d="M81.6 127.8h2.9M91.5 127.8h3M101.5 127.8h2.9M111.4 127.8h3M121.4 127.8h2.9M131.3 127.8h2.9" fill="none" stroke="#b3b3b3" stroke-width=".2"/>
<path d="M81.2 128h3.8M91.1 128h3.8M101.1 128h3.8M111 128h3.8M120.9 128h3.8M130.9 128h3.8" fill="none" stroke="#b3b3b3" stroke-width=".28"/>
<path d="M80.8 128.3h4.6M90.7 128.3h4.6M100.7 128.3h4.5M110.6 128.3h4.6M120.5 128.3h4.6M130.5 128.3h4.6" fill="none" stroke="#b3b3b3" stroke-width=".32"/>
<path d="M80.5 128.7h5.2M90.4 128.7h5.2M100.4 128.7h5.2M110.3 128.7h5.2M120.2 128.7h5.3M130.2 128.7h5.2" fill="none" stroke="#b3b3b3" stroke-width=".4"/>
<path d="M80.2 129.1h5.8M90.1 129.1h5.8M100.1 129.1h5.7M110 129.1h5.8M120 129.1h5.7M129.9 129.1h5.8" fill="none" stroke="#b3b3b3" stroke-width=".42"/>
<g fill="#b3b3b3">
<path d="M129.9 129.3l5.9 .5h-6.1z"/>
<path d="M129.9 129.3h5.8l.1 .5z"/>
<path d="M120 129.3l5.9 .5h-6.1z"/>
<path d="M120 129.3h5.7l.2 .5z"/>
<path d="M110 129.3l6 .5h-6.2z"/>
<path d="M110 129.3h5.8l.2 .5z"/>
<path d="M100.1 129.3l5.9 .5h-6.1z"/>
<path d="M100.1 129.3h5.7l.2 .5z"/>
<path d="M90.1 129.3l6 .5h-6.1z"/>
<path d="M90.1 129.3h5.8l.2 .5z"/>
<path d="M80.2 129.3l5.9 .5h-6.1z"/>
<path d="M80.2 129.3h5.8l.1 .5z"/>
<path d="M129.7 129.8l6.3 .5h-6.4z"/>
<path d="M129.7 129.8h6.1l.2 .5z"/>
<path d="M119.8 129.8l6.2 .5h-6.3z"/>
<path d="M119.8 129.8h6.1l.1 .5z"/>
<path d="M109.8 129.8l6.3 .5h-6.4z"/>
<path d="M109.8 129.8h6.2l.1 .5z"/>
<path d="M99.9 129.8l6.3 .5h-6.4z"/>
<path d="M99.9 129.8h6.1l.2 .5z"/>
<path d="M90 129.8l6.2 .5h-6.4z"/>
<path d="M90 129.8h6.1l.1 .5z"/>
<path d="M80 129.8l6.3 .5h-6.4z"/>
<path d="M80 129.8h6.1l.2 .5z"/>
<path d="M129.6 130.3l6.4 .5h-6.5z"/>
<path d="M129.6 130.3h6.4v.5z"/>
<path d="M119.7 130.3l6.4 .5h-6.5z"/>
<path d="M119.7 130.3h6.3l.1 .5z"/>
<path d="M109.7 130.3l6.4 .5h-6.4z"/>
<path d="M109.7 130.3h6.4v.5z"/>
<path d="M99.8 130.3l6.4 .5h-6.5z"/>
<path d="M99.8 130.3h6.4v.5z"/>
<path d="M89.8 130.3l6.4 .5h-6.4z"/>
<path d="M89.8 130.3h6.4v.5z"/>
<path d="M79.9 130.3l6.4 .5h-6.5z"/>
<path d="M79.9 130.3h6.4v.5z"/>
<path d="M129.5 130.8l6.5 .5h-6.4z"/>
<path d="M129.5 130.8h6.5v.5z"/>
<path d="M119.6 130.8l6.4 .5h-6.3z"/>
<path d="M119.6 130.8h6.5l-.1 .5z"/>
<path d="M109.7 130.8l6.4 .5h-6.4z"/>
<path d="M109.7 130.8h6.4v.5z"/>
<path d="M99.7 130.8l6.5 .5h-6.4z"/>
<path d="M99.7 130.8h6.5v.5z"/>
<path d="M89.8 130.8l6.4 .5h-6.4z"/>
<path d="M89.8 130.8h6.4v.5z"/>
<path d="M79.8 130.8l6.5 .5h-6.4z"/>
<path d="M79.8 130.8h6.5v.5z"/>
<path d="M129.6 131.3l6.2 .5h-6.1z"/>
<path d="M129.6 131.3h6.4l-.2 .5z"/>
<path d="M119.7 131.3l6.2 .5h-6.1z"/>
<path d="M119.7 131.3h6.3l-.1 .5z"/>
<path d="M109.7 131.3l6.3 .5h-6.2z"/>
<path d="M109.7 131.3h6.4l-.1 .5z"/>
<path d="M99.8 131.3l6.2 .5h-6.1z"/>
<path d="M99.8 131.3h6.4l-.2 .5z"/>
<path d="M89.8 131.3l6.3 .5h-6.1z"/>
<path d="M89.8 131.3h6.4l-.1 .5z"/>
<path d="M79.9 131.3l6.2 .5h-6.1z"/>
<path d="M79.9 131.3h6.4l-.2 .5z"/>
<path d="M129.7 131.8l6 .5h-5.8z"/>
<path d="M129.7 131.8h6.1l-.1 .5z"/>
<path d="M119.8 131.8l5.9 .5h-5.7z"/>
<path d="M119.8 131.8h6.1l-.2 .5z"/>
<path d="M109.8 131.8l6 .5h-5.8z"/>
<path d="M109.8 131.8h6.2l-.2 .5z"/>
<path d="M99.9 131.8l5.9 .5h-5.7z"/>
<path d="M99.9 131.8h6.1l-.2 .5z"/>
<path d="M90 131.8l5.9 .5h-5.8z"/>
<path d="M90 131.8h6.1l-.2 .5z"/>
<path d="M80 131.8l6 .5h-5.8z"/>
<path d="M80 131.8h6.1l-.1 .5z"/>
</g>
<path d="M80.2 132.5h5.8M90.1 132.5h5.8M100.1 132.5h5.7M110 132.5h5.8M120 132.5h5.7M129.9 132.5h5.8" fill="none" stroke="#b3b3b3" stroke-width=".42"/>
<path d="M80.5 132.9h5.2M90.4 132.9h5.2M100.4 132.9h5.2M110.3 132.9h5.2M120.2 132.9h5.3M130.2 132.9h5.2" fill="none" stroke="#b3b3b3" stroke-width=".38"/>
<path d="M80.8 133.2h4.6M90.7 133.2h4.6M100.7 133.2h4.5M110.6 133.2h4.6M120.5 133.2h4.6M130.5 133.2h4.6" fill="none" stroke="#b3b3b3" stroke-width=".34"/>
<path d="M81.2 133.5h3.8M91.1 133.5h3.8M101.1 133.5h3.8M111 133.5h3.8M120.9 133.5h3.8M130.9 133.5h3.8" fill="none" stroke="#b3b3b3" stroke-width=".25"/>
<path d="M81.6 133.8h2.9M91.5 133.8h3M101.5 133.8h2.9M111.4 133.8h3M121.4 133.8h2.9M131.3 133.8h2.9" fill="none" stroke="#b3b3b3" stroke-width=".2"/>
<g fill="#b3b3b3">
<path d="M82.6 134h1z"/>
<path d="M92.5 134h1z"/>
<path d="M102.4 134h1.1z"/>
<path d="M112.4 134h1z"/>
<path d="M122.3 134h1z"/>
<path d="M132.3 134h1z"/>
<path d="M131.8 133.9l1.5 .1z"/>
<path d="M131.8 133.9h2l-.5 .1z"/>
<path d="M121.8 133.9l1.5 .1z"/>
</g>
<path d="M121.8 133.9h2" fill="none" stroke="#b3b3b3" stroke-width=".2"/>
<g fill="#b3b3b3">
<path d="M111.9 133.9l1.5 .1z"/>
<path d="M111.9 133.9h2l-.5 .1z"/>
<path d="M102 133.9l1.5 .1z"/>
<path d="M102 133.9h1.9l-.4 .1z"/>
<path d="M92 133.9l1.5 .1z"/>
</g>
<path d="M92 133.9h2" fill="none" stroke="#b3b3b3" stroke-width=".2"/>
<g fill="#b3b3b3">
<path d="M82.1 133.9l1.5 .1z"/>
<path d="M82.1 133.9h2l-.5 .1z"/>
<path d="M82.6 137.5h1z"/>
<path d="M92.5 137.5h1z"/>
<path d="M102.4 137.5h1.1z"/>
<path d="M112.4 137.5h1z"/>
<path d="M122.3 137.5h1z"/>
<path d="M132.3 137.5h1z"/>
<path d="M131.8 137.7l.5-.2 1.5 .2z"/>
<path d="M132.3 137.5l1.5 .2z"/>
</g>
<path d="M121.8 137.6h2" fill="none" stroke="#b3b3b3" stroke-width=".2"/>
<g fill="#b3b3b3">
<path d="M122.3 137.5l1.5 .2z"/>
<path d="M111.9 137.7l.5-.2 1.5 .2z"/>
<path d="M112.4 137.5l1.5 .2z"/>
<path d="M102 137.7l.4-.2 1.5 .2z"/>
<path d="M102.4 137.5l1.5 .2z"/>
</g>
<path d="M92 137.6h2" fill="none" stroke="#b3b3b3" stroke-width=".2"/>
<g fill="#b3b3b3">
<path d="M92.5 137.5l1.5 .2z"/>
<path d="M82.1 137.7l.5-.2 1.5 .2z"/>
<path d="M82.6 137.5l1.5 .2z"/>
</g>
<path d="M81.6 137.8h2.9M91.5 137.8h3M101.5 137.8h2.9M111.4 137.8h3M121.4 137.8h2.9M131.3 137.8h2.9" fill="none" stroke="#b3b3b3" stroke-width=".2"/>
<path d="M81.2 138h3.8M91.1 138h3.8M101.1 138h3.8M111 138h3.8M120.9 138h3.8M130.9 138h3.8" fill="none" stroke="#b3b3b3" stroke-width=".25"/>
<path d="M80.8 138.3h4.6M90.7 138.3h4.6M100.7 138.3h4.5M110.6 138.3h4.6M120.5 138.3h4.6M130.5 138.3h4.6" fill="none" stroke="#b3b3b3" stroke-width=".34"/>
<path d="M80.5 138.6h5.2M90.4 138.6h5.2M100.4 138.6h5.2M110.3 138.6h5.2M120.2 138.6h5.3M130.2 138.6h5.2" fill="none" stroke="#b3b3b3" stroke-width=".38"/>
<path d="M80.2 139.1h5.8M90.1 139.1h5.8M100.1 139.1h5.7M110 139.1h5.8M120 139.1h5.7M129.9 139.1h5.8" fill="none" stroke="#b3b3b3" stroke-width=".44"/>
<g fill="#b3b3b3">
<path d="M129.9 139.3l5.9 .4h-6.1z"/>
<path d="M129.9 139.3h5.8l.1 .4z"/>
<path d="M120 139.3l5.9 .4h-6.1z"/>
<path d="M120 139.3h5.7l.2 .4z"/>
<path d="M110 139.3l6 .4h-6.2z"/>
<path d="M110 139.3h5.8l.2 .4z"/>
<path d="M100.1 139.3l5.9 .4h-6.1z"/>
<path d="M100.1 139.3h5.7l.2 .4z"/>
<path d="M90.1 139.3l6 .4h-6.1z"/>
<path d="M90.1 139.3h5.8l.2 .4z"/>
<path d="M80.2 139.3l5.9 .4h-6.1z"/>
<path d="M80.2 139.3h5.8l.1 .4z"/>
<path d="M129.7 139.7l6.3 .5h-6.4z"/>
<path d="M129.7 139.7h6.1l.2 .5z"/>
<path d="M119.8 139.7l6.2 .5h-6.3z"/>
<path d="M119.8 139.7h6.1l.1 .5z"/>
<path d="M109.8 139.7l6.3 .5h-6.4z"/>
<path d="M109.8 139.7h6.2l.1 .5z"/>
<path d="M99.9 139.7l6.3 .5h-6.4z"/>
<path d="M99.9 139.7h6.1l.2 .5z"/>
<path d="M90 139.7l6.2 .5h-6.4z"/>
<path d="M90 139.7h6.1l.1 .5z"/>
<path d="M80 139.7l6.3 .5h-6.4z"/>
<path d="M80 139.7h6.1l.2 .5z"/>
<path d="M129.6 140.2l6.4 .5h-6.5z"/>
<path d="M129.6 140.2h6.4v.5z"/>
<path d="M119.7 140.2l6.4 .5h-6.5z"/>
<path d="M119.7 140.2h6.3l.1 .5z"/>
<path d="M109.7 140.2l6.4 .5h-6.4z"/>
<path d="M109.7 140.2h6.4v.5z"/>
<path d="M99.8 140.2l6.4 .5h-6.5z"/>
<path d="M99.8 140.2h6.4v.5z"/>
<path d="M89.8 140.2l6.4 .5h-6.4z"/>
<path d="M89.8 140.2h6.4v.5z"/>
<path d="M79.9 140.2l6.4 .5h-6.5z"/>
<path d="M79.9 140.2h6.4v.5z"/>
<path d="M129.5 140.7l6.5 .5h-6.4z"/>
<path d="M129.5 140.7h6.5v.5z"/>
<path d="M119.6 140.7l6.4 .5h-6.3z"/>
<path d="M119.6 140.7h6.5l-.1 .5z"/>
<path d="M109.7 140.7l6.4 .5h-6.4z"/>
<path d="M109.7 140.7h6.4v.5z"/>
<path d="M99.7 140.7l6.5 .5h-6.4z"/>
<path d="M99.7 140.7h6.5v.5z"/>
<path d="M89.8 140.7l6.4 .5h-6.4z"/>
<path d="M89.8 140.7h6.4v.5z"/>
<path d="M79.8 140.7l6.5 .5h-6.4z"/>
<path d="M79.8 140.7h6.5v.5z"/>
<path d="M129.6 141.2l6.2 .5h-6.1z"/>
<path d="M129.6 141.2h6.4l-.2 .5z"/>
<path d="M119.7 141.2l6.2 .5h-6.1z"/>
<path d="M119.7 141.2h6.3l-.1 .5z"/>
<path d="M109.7 141.2l6.3 .5h-6.2z"/>
<path d="M109.7 141.2h6.4l-.1 .5z"/>
<path d="M99.8 141.2l6.2 .5h-6.1z"/>
<path d="M99.8 141.2h6.4l-.2 .5z"/>
<path d="M89.8 141.2l6.3 .5h-6.1z"/>
<path d="M89.8 141.2h6.4l-.1 .5z"/>
<path d="M79.9 141.2l6.2 .5h-6.1z"/>
<path d="M79.9 141.2h6.4l-.2 .5z"/>
<path d="M129.7 141.7l6 .5h-5.8z"/>
<path d="M129.7 141.7h6.1l-.1 .5z"/>
<path d="M119.8 141.7l5.9 .5h-5.7z"/>
<path d="M119.8 141.7h6.1l-.2 .5z"/>
<path d="M109.8 141.7l6 .5h-5.8z"/>
<path d="M109.8 141.7h6.2l-.2 .5z"/>
<path d="M99.9 141.7l5.9 .5h-5.7z"/>
<path d="M99.9 141.7h6.1l-.2 .5z"/>
<path d="M90 141.7l5.9 .5h-5.8z"/>
<path d="M90 141.7h6.1l-.2 .5z"/>
<path d="M80 141.7l6 .5h-5.8z"/>
<path d="M80 141.7h6.1l-.1 .5z"/>
</g>
<path d="M80.2 142.4h5.8M90.1 142.4h5.8M100.1 142.4h5.7M110 142.4h5.8M120 142.4h5.7M129.9 142.4h5.8" fill="none" stroke="#b3b3b3" stroke-width=".44"/>
<path d="M80.5 142.8h5.2M90.4 142.8h5.2M100.4 142.8h5.2M110.3 142.8h5.2M120.2 142.8h5.3M130.2 142.8h5.2" fill="none" stroke="#b3b3b3" stroke-width=".38"/>
<path d="M80.8 143.2h4.6M90.7 143.2h4.6M100.7 143.2h4.5M110.6 143.2h4.6M120.5 143.2h4.6M130.5 143.2h4.6" fill="none" stroke="#b3b3b3" stroke-width=".32"/>
<path d="M81.2 143.5h3.8M91.1 143.5h3.8M101.1 143.5h3.8M111 143.5h3.8M120.9 143.5h3.8M130.9 143.5h3.8" fill="none" stroke="#b3b3b3" stroke-width=".28"/>
<path d="M81.6 143.7h2.9M91.5 143.7h3M101.5 143.7h2.9M111.4 143.7h3M121.4 143.7h2.9M131.3 143.7h2.9" fill="none" stroke="#b3b3b3" stroke-width=".2"/>
<g fill="#b3b3b3">
<path d="M82.6 143.9h1z"/>
<path d="M92.5 143.9h1z"/>
<path d="M102.4 143.9h1.1z"/>
<path d="M112.4 143.9h1z"/>
<path d="M122.3 143.9h1z"/>
<path d="M132.3 143.9h1z"/>
<path d="M131.8 143.8l1.5 .1z"/>
<path d="M131.8 143.8h2l-.5 .1z"/>
<path d="M121.8 143.8l1.5 .1z"/>
</g>
<path d="M121.8 143.9h2" fill="none" stroke="#b3b3b3" stroke-width=".2"/>
<g fill="#b3b3b3">
<path d="M111.9 143.8l1.5 .1z"/>
<path d="M111.9 143.8h2l-.5 .1z"/>
<path d="M102 143.8l1.5 .1z"/>
<path d="M102 143.8h1.9l-.4 .1z"/>
<path d="M92 143.8l1.5 .1z"/>
</g>
<path d="M92 143.9h2" fill="none" stroke="#b3b3b3" stroke-width=".2"/>
<g fill="#b3b3b3">
<path d="M82.1 143.8l1.5 .1z"/>
<path d="M82.1 143.8h2l-.5 .1z"/>
</g>
<g fill="none" stroke="#000" stroke-width=".25">
<path d="M64.7 84.5h2.9M64.7 81.3h2.9M64.8 91h6M66.4 94.2v19.5M72.3 91h1.6M75.5 91h6M63.7 113.7h5.3v4.4h-5.3zM66.4 118.1v19.5M148.9 102.5h-3.2l-7.5 4.9M149.5 114.5v3.2M134.4 120.9h6M134.4 130.8h6"/>
<path d="M141.9 120.9h1.6M141.9 130.8h1.6M145.1 120.9h6M145.1 130.8h6M147.6 123.7h3.8v4.3h-3.8zM149.5 134v3.1M64.8 140.7h6M71.1 154.4l-10.3 8.6h-4.4M72.3 140.7h1.6M75.5 140.7h6M83.1 142.3v8.8M83.1 152.7v1.6"/>
<path d="M83.1 155.9v8.7M86.7 157.5h3.2M93 142.3v6M93 149.9v1.6M93 153.1v5.9M96.1 155.3h3.8v4.3h-3.8zM103 142.3v6M103 149.9v1.6M103 153.1v5.9M106.2 157.5h3.1M132.8 142.3v8.8M132.8 152.7v1.6"/>
<path d="M132.8 155.9v8.7M86.3 163h18.8M105.1 160.8h5.7v4.4h-5.7zM110.8 163h18.8"/>
<circle cx="66.1" cy="82.9" r="2.03"/>
<circle cx="83.1" cy="91" r="3.2"/>
<circle cx="93" cy="91" r="3.2"/>
<circle cx="103" cy="91" r="3.2"/>
<circle cx="112.9" cy="91" r="3.2"/>
<circle cx="122.8" cy="91" r="3.2"/>
<circle cx="132.8" cy="91" r="3.2"/>
<circle cx="83.1" cy="110.9" r="3.2"/>
<circle cx="83.1" cy="101" r="3.2"/>
<circle cx="93" cy="110.9" r="3.2"/>
<circle cx="93" cy="101" r="3.2"/>
<circle cx="103" cy="110.9" r="3.2"/>
<circle cx="103" cy="101" r="3.2"/>
<circle cx="112.9" cy="110.9" r="3.2"/>
<circle cx="112.9" cy="101" r="3.2"/>
<circle cx="122.8" cy="110.9" r="3.2"/>
<circle cx="122.8" cy="101" r="3.2"/>
<circle cx="132.8" cy="110.9" r="3.2"/>
<circle cx="83.1" cy="120.9" r="3.2"/>
<circle cx="83.1" cy="130.8" r="3.2"/>
<circle cx="93" cy="130.8" r="3.2"/>
<circle cx="93" cy="120.9" r="3.2"/>
<circle cx="103" cy="130.8" r="3.2"/>
<circle cx="103" cy="120.9" r="3.2"/>
<circle cx="112.9" cy="130.8" r="3.2"/>
<circle cx="112.9" cy="120.9" r="3.2"/>
<circle cx="122.8" cy="130.8" r="3.2"/>
<circle cx="122.8" cy="120.9" r="3.2"/>
<circle cx="132.8" cy="130.8" r="3.2"/>
<circle cx="132.8" cy="120.9" r="3.2"/>
<circle cx="83.1" cy="140.7" r="3.2"/>
<circle cx="93" cy="140.7" r="3.2"/>
<circle cx="103" cy="140.7" r="3.2"/>
<circle cx="112.9" cy="140.7" r="3.2"/>
<circle cx="122.8" cy="140.7" r="3.2"/>
<circle cx="132.8" cy="140.7" r="3.2"/>
</g>
<path d="M26.1 50.9h163.7M26.2 50.8v9.7M189.7 50.8v9.7M26.1 60.4h163.7M65 81.1h2.3M65 84.7h2.3" fill="none" stroke="#000" stroke-width=".2"/>
<g fill="#000">
<path d="M71.5 79.5h7.9l-7.1 .8zM136.5 79.5h7.9l-7.9 .8zM143.6 80.3l.8-.8v7.8zM65 84.6l1.9 .2h-1.5zM65.4 81h1.5l.4 .2zM65.4 84.8l1.1 .1zM65.4 84.8h1.5l-.4 .1zM65.4 81l.4-.1 1.1 .1zM65.8 80.9l1.1 .1zM65.8 84.9h.7zM66.4 91l.5 3.2h-1.1zM65.8 80.9h.7z"/>
<path d="M71.5 79.5l.8 7.8h-.8zM71.5 79.5l.8 .8v7zM72.3 80.3l7.1-.8v.8zM136.5 80.3l7.9-.8-.8 .8zM143.6 80.3l.8 7h-.8zM135.5 109.2l2.4-2.2 .6 .9zM149 117.7h1.1l-.6 3.2zM65.8 137.6h1.1l-.5 3.1zM149.5 130.8l.6 3.2h-1.1zM70.7 154l2.8-1.7-2.1 2.5zM71.5 144.5l.8 7-.8 .8zM71.5 144.5h.8v7z"/>
<path d="M71.5 152.3l7.9-.8v.8zM71.5 152.3l.8-.8h7.1zM89.9 156.9l3.1 .6-3.1 .5zM103 157.5l3.2-.6v1.1zM143.6 144.5l.8 7.8-.8-.8zM136.5 151.5h7.1l-7.1 .8zM143.6 144.5h.8v7.8zM136.5 152.3l7.1-.8 .8 .8zM83.1 163l3.2-.5v1zM129.6 162.5l3.2 .5-3.2 .5z"/>
</g>
<path d="M64.5 81.6h3.3" fill="none" stroke="#000" stroke-width=".32"/>
<g fill="none" stroke="#000" stroke-width=".36">
<path d="M64.3 82h3.7M64.3 83.9h3.7M56.4 198.6h103v23.3h-103zM111.8 198.6v23.3M56.4 202.5h103M56.4 218h103M56.4 206.4h103M56.4 210.2h103M56.4 214.1h103M102.7 206.4v15.5M127.7 202.5v3.9M127.7 218v3.9"/>
<path d="M143.6 202.5v3.9M143.6 218v3.9"/>
</g>
<path d="M64.1 82.7h4.1M64.2 83.5h4M64.2 82.3h4" fill="none" stroke="#000" stroke-width=".38"/>
<path d="M64.1 83.1h4.1" fill="none" stroke="#000" stroke-width=".4"/>
<path d="M64.5 84.2h3.3" fill="none" stroke="#000" stroke-width=".3"/>
<g font-size="3.9">
<text x="26.4" y="43.5">35-Ball Wafer Level Chip Scale Package (FQB) - 2.821x2.529 mm Body [WLCSP]</text>
<text x="76.5" y="171.1">RECOMMENDED LAND PATTERN</text>
</g>
<g font-size="3.2">
<text x="28.4" y="54.6">Note:</text>
<text x="41.1" y="54.6">For the most current package drawings, please see the Microchip Packaging Specification located at</text>
<text x="41.1" y="58.3">http://www.microchip.com/packaging</text>
<text x="150.5" y="103.6">ØX</text>
<text x="64.5" y="117">C1</text>
<text x="148.4" y="127">E</text>
<text x="96.9" y="158.6">E</text>
<text x="33.8" y="164.1">SILK SCREEN</text>
<text x="105.9" y="164.1">C2</text>
</g>
<g font-size="2.9">
<text x="104.3" y="201.6">Units</text>
<text x="126" y="201.6">MILLIMETERS</text>
<text x="57.3" y="209.3">Contact Pitch</text>
<text x="89" y="205.4">Dimension Limits</text>
<text x="106.3" y="209.3">E</text>
<text x="117.1" y="205.4">MIN</text>
<text x="129.5" y="209.3">0.40 BSC</text>
<text x="132.3" y="205.4">NOM</text>
<text x="148.4" y="205.4">MAX</text>
<text x="57.3" y="213.2">Contact Pad Spacing</text>
<text x="105.4" y="213.2">C1</text>
<text x="129.5" y="213.2">2.00 BSC</text>
<text x="57.3" y="221">Contact Pad Diameter (X35)</text>
<text x="57.3" y="217.1">Contact Pad Spacing</text>
<text x="105.4" y="217.1">C2</text>
<text x="106.3" y="221">X</text>
<text x="129.5" y="217.1">2.00 BSC</text>
<text x="132.8" y="221">0.26</text>
<text x="34" y="228.3">Notes:</text>
<text x="34" y="232.9">1. Dimensioning and tolerancing per ASME Y14.5M</text>
<text x="43.6" y="236.9">BSC: Basic Dimension. Theoretically exact value shown without tolerances.</text>
<text x="122.9" y="251.7">Microchip Technology Drawing C04-23245 Rev. A</text>
<text x="26.6" y="261.3">© 2017 Microchip Technology Inc.</text>
</g>
<g font-size="2.5">
<text x="82.4" y="83.5">1</text>
<text x="92.3" y="83.5">2</text>
<text x="102.3" y="83.5">3</text>
<text x="112.2" y="83.5">4</text>
<text x="122.2" y="83.5">5</text>
<text x="132.1" y="83.5">6</text>
<text x="74.5" y="90.6">A</text>
<text x="74.5" y="101.9">B</text>
<text x="74.4" y="111.8">C</text>
<text x="74.4" y="121.8">D</text>
<text x="74.5" y="131.7">E</text>
<text x="74.6" y="143.1">F</text>
</g>
</svg>
